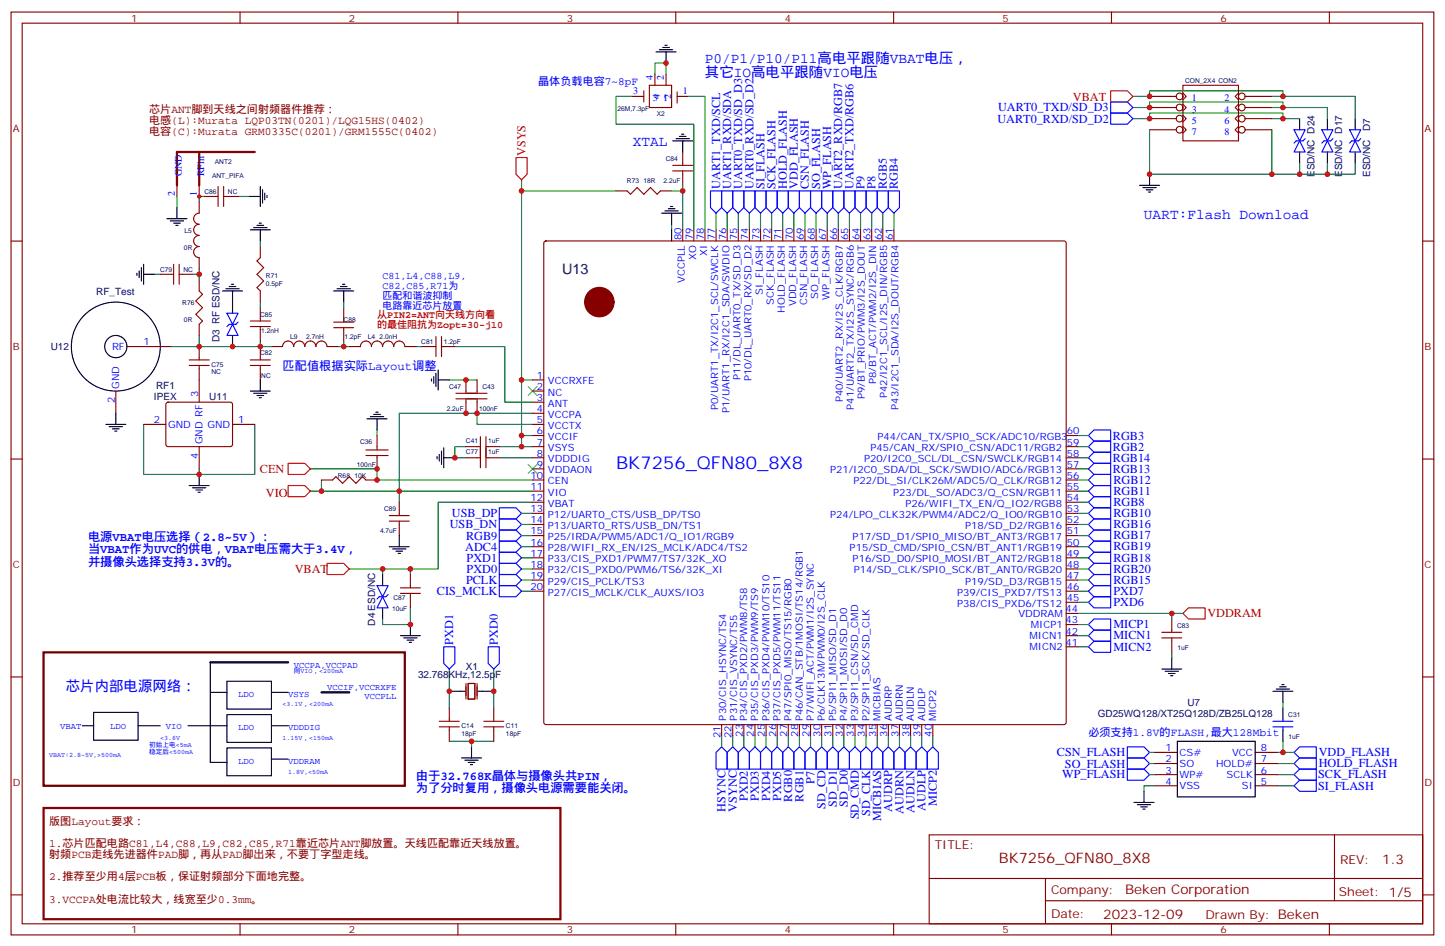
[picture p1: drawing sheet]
<svg xmlns="http://www.w3.org/2000/svg" width="459mm" height="300mm" viewBox="0 0 459 300" stroke-linecap="round" stroke-linejoin="round" font-family="sans-serif">
<g fill="none" stroke="#870000" stroke-width=".35">
<path d="M3.5 3.8h451.6v292.8h-451.6zM7 7.4h444.5v285.7h-444.5zM76.2 3.8v3.6M145.3 3.8v3.6M214.5 3.8v3.6M283.6 3.8v3.6M352.8 3.8v3.6M421.9 3.8v3.6M200.8 30.6h3.5M204.3 28.8v3.5M206.1 27.1h7v7h-7zM207.9 23.5v3.6"/>
<path d="M211.4 23.5v3.6M214.9 30.6h3.5M214.9 29.2v3.5M364.8 30.6h8.5M364.8 34.1h8.5M364.8 37.6h8.5M375.4 27.1h17.7v17.6h-17.7zM375.4 29.5l1.1 1.1-1.1 1M375.4 33.1l1.1 1-1.1 1.1M375.4 36.6l1.1 1-1.1 1.1M393.1 29.5l-1.1 1.1 1.1 1M393.1 33.1l-1.1 1 1.1 1.1"/>
<path d="M393.1 36.6l-1.1 1 1.1 1.1M395.2 30.6h8.4M395.2 34.1h8.4M395.2 37.6h8.4M56.2 58.8v3.5M63.2 58.8v3.5M69.2 59.2v6.3M71 59.2v6.3M213.5 54.2h6.4M213.5 52.5h6.4M216.7 48.2v4.3M216.7 54.2v4.6"/>
<path d="M364.8 41.2h8.5M375.4 40.1l1.1 1.1-1.1 1M393.1 40.1l-1.1 1.1 1.1 1M395.2 41.2h8.4M3.5 76.5h3.5M63.2 64.1v3.5a1.76 1.76 0 0 0-1.7 1.8 1.76 1.76 0 0 0 1.7 1.8 1.76 1.76 0 0 0-1.7 1.7 1.76 1.76 0 0 0 1.7 1.8 1.76 1.76 0 0 0-1.7 1.7 1.76 1.76 0 0 0 1.7 1.8 1.76 1.76 0 0 0-1.7 1.8 1.76 1.76 0 0 0 1.7 1.7v3.6M65 62.3h4.2M71 62.3h4.6M82.6 78.2v3.5l-1 1.1 2.1 2.1-2.1 2.1 2.1 2.1-2.1 2.2 1 1v3.5M172.8 76.7l.5-.3h164.4l.5 .3 .2 .5v152l-.2 .5-.5 .2h-164.4l-.5-.2-.2-.5v-152zM195.5 60.6h3.5l1.1 1 2.1-2.1 2.1 2.1 2.1-2.1 2.2 2.1 1-1h3.5M216.7 72.9v3.5"/>
<path d="M220.2 72.9v3.5M223.7 72.9v3.5M227.3 72.9v3.5M230.8 72.9v3.5M234.3 72.9v3.5M237.8 72.9v3.5M241.4 72.9v3.5M244.9 72.9v3.5M248.4 72.9v3.5M252 72.9v3.5M255.5 72.9v3.5M259 72.9v3.5"/>
<path d="M262.5 72.9v3.5M266.1 72.9v3.5M269.6 72.9v3.5M273.1 72.9v3.5M276.6 72.9v3.5M280.2 72.9v3.5M283.7 72.9v3.5M451.5 76.5h3.6M50.9 87h4.2M55.1 83.9v6.3M56.9 87h4.6M56.9 83.9v6.3"/>
<path d="M63.2 88.8v3.5l1.1 1.1-2.1 2.1 2.1 2.1-2.1 2.1 2.1 2.1-1.1 1.1v3.5M82.6 97.6v4.2M109.1 97.6v4.6M40.3 110h14.1M60 116h6.4M60 114.2h6.4M63.2 110v4.2M63.2 116v11.6M79.4 116h6.4M79.4 114.2h6.4M79.4 103.6h6.4M79.4 101.8h6.4"/>
<path d="M82.6 103.6v4.6M82.6 110v4.2M82.6 116v4.5M86.1 110h3.6a1.76 1.76 0 0 1 1.7-1.8 1.76 1.76 0 0 1 1.8 1.8 1.76 1.76 0 0 1 1.8-1.8 1.76 1.76 0 0 1 1.7 1.8 1.76 1.76 0 0 1 1.8-1.8 1.76 1.76 0 0 1 1.8 1.8 1.76 1.76 0 0 1 1.7-1.8 1.76 1.76 0 0 1 1.8 1.8h3.5M105.9 102.2h6.4M105.9 104h6.4M109.1 104v4.2M110.8 110h3.6a1.76 1.76 0 0 1 1.7-1.8 1.76 1.76 0 0 1 1.8 1.8 1.76 1.76 0 0 1 1.8-1.8 1.76 1.76 0 0 1 1.7 1.8 1.76 1.76 0 0 1 1.8-1.8 1.76 1.76 0 0 1 1.8 1.8 1.76 1.76 0 0 1 1.7-1.8 1.76 1.76 0 0 1 1.8 1.8h3.5M133.8 110h4.6M138.4 106.8v6.3M140.1 110h4.3M140.1 106.8v6.3"/>
<path d="M36.8 124.1v7M45.6 134.7h7M52.9 127.8l.4-.2 20.1 .1 .4 .6-.1 13-.6 .4-20-.1-.5-.6v-12.7zM73.8 134.7h7.1M119.7 138.2v4.6M144.7 126.5h9.9M144.7 124.8h9.9M147.9 120.5v4.3M147.9 126.5v4.6M151.4 120.5v4.3M151.4 126.5v4.6M152.5 138.5v9.9"/>
<path d="M154.2 138.5v9.9M169.1 134.7h3.5M169.1 120.5h3.5M169.1 124.1h3.5M169.1 127.6h3.5M169.1 131.1h3.5M169.1 138.2h3.5M338.4 138.2h3.5M3.5 145.6h3.5M63.2 141.7v7.1M102 152.3h3.6l1-1.1 2.1 2.2 2.1-2.2 2.2 2.2 2.1-2.2 1 1.1h3.6M116.1 142.8h7.1"/>
<path d="M116.1 144.5h7.1M119.7 144.5v4.3M126.7 159.3v4.3M147.9 141.7h4.6M147.9 145.2h4.6M154.2 141.7h4.3M154.2 145.2h4.3M169.1 152.3h3.5M169.1 141.7h3.5M169.1 145.2h3.5M169.1 148.8h3.5M169.1 155.8h3.5"/>
<path d="M169.1 159.3h3.5M338.4 152.3h3.5M338.4 141.7h3.5M338.4 145.2h3.5M338.4 148.8h3.5M338.4 155.8h3.5M338.4 159.3h3.5M451.5 145.6h3.6M123.5 165.3h6.4M123.5 163.6h6.4M126.7 165.3v4.6M169.1 162.9h3.5"/>
<path d="M169.1 166.4h3.5M169.1 169.9h3.5M169.1 173.5h3.5M169.1 177h3.5M338.4 162.9h3.5M338.4 166.4h3.5M338.4 169.9h3.5M338.4 173.5h3.5M338.4 177h3.5M127.1 188.3h6.3M127.1 186.5h6.3M130.2 182.3v4.2"/>
<path d="M130.2 188.3v4.6M169.1 180.5h3.5M169.1 184h3.5M169.1 187.6h3.5M338.4 180.5h3.5M338.4 184h3.5M338.4 187.6h3.5M338.4 198.2h3.5M338.4 194.6h3.5M338.4 191.1h3.5M371.9 196.4v4.2M3.5 214.8h3.5"/>
<path d="M147.9 216.9v4.9M148.6 216.9h2.1v4.9h-2.1zM151.4 216.9v4.9M338.4 205.2h3.5M338.4 201.7h3.5M368.7 202.4h6.4M368.7 200.6h6.4M371.9 202.4v4.6M451.5 214.8h3.6M139.4 230.6h6.4M139.4 228.8h6.4M142.6 224.6v4.2"/>
<path d="M142.6 230.6v4.6M153.5 230.6h6.4M153.5 228.8h6.4M156.7 224.6v4.2M156.7 230.6v4.6M229 229.9v3.5M232.6 229.9v3.5M236.1 229.9v3.5M239.6 229.9v3.5M243.1 229.9v3.5M246.7 229.9v3.5M250.2 229.9v3.5"/>
<path d="M253.7 229.9v3.5M257.2 229.9v3.5M260.8 229.9v3.5M264.3 229.9v3.5M267.8 229.9v3.5M271.4 229.9v3.5M274.9 229.9v3.5M278.4 229.9v3.5M281.9 229.9v3.5M285.5 229.9v3.5M289 229.9v3.5M292.5 229.9v3.5"/>
<path d="M296.1 229.9v3.5M366.6 238.7h7.1M398.4 238.7h7M366.6 242.3h7.1M366.6 245.8h7.1M366.6 249.3h7.1M398.4 242.3h7M398.4 245.8h7M398.4 249.3h7M294.9 264.9h156.6v28.2h-156.6zM294.9 278.7h156.5M331.8 278.7v14.1"/>
<path d="M423.5 264.9v20.9M3.5 283.9h3.5M76.2 293.1v3.5M145.3 293.1v3.5M214.5 293.1v3.5M283.6 293.1v3.5M331.8 285.8h119.6M352.8 293.1v3.5M421.9 293.1v3.5M451.5 283.9h3.6"/>
<circle cx="374.4" cy="30.6" r="1.06"/>
<circle cx="374.4" cy="34.1" r="1.06"/>
<circle cx="374.4" cy="37.6" r="1.06"/>
<circle cx="394.1" cy="30.6" r="1.06"/>
<circle cx="394.1" cy="34.1" r="1.06"/>
<circle cx="394.1" cy="37.6" r="1.06"/>
<circle cx="374.4" cy="41.2" r="1.06"/>
<circle cx="394.1" cy="41.2" r="1.06"/>
</g>
<path d="M352.5 28.8h5.3l1.8 1.8-1.8 1.7h-5.3zM163.8 50h3.5v5.3l-1.8 1.7-1.7-1.7zM91.4 147h5.3l1.8 1.8-1.8 1.7h-5.3zM91.4 154.1h5.3l1.8 1.7-1.8 1.8h-5.3zM103.8 178.8h5.3l1.7 1.7-1.7 1.8h-5.3zM375.4 194.6l1.8-1.7h5.3v3.5h-5.3z" fill="none" stroke="#f00" stroke-width=".35"/>
<g fill="none" stroke="#008700" stroke-width=".35">
<path d="M200.8 30.6h-5.3v8.8h24.7v33.5M207.9 23.5v-3.5h3.5v3.5M218.4 30.6h5.3v42.3M359.6 37.6h5.2v-1.7h42.4v1.7h-3.6M359.6 30.6h5.2v-1.8h42.4v1.8M359.6 34.1h5.2v-1.8h42.4v1.8h-3.6M403.6 30.6h26.5v7M407.2 34.1h14.1v3.5M407.2 37.6h5.3M165.5 57v3.6M216.7 58.8v1.8h-3.6M364.8 41.2v14.1h38.8v-14.1"/>
<path d="M412.5 51.8v3.5h-8.9M421.3 51.8v3.5M430.1 51.8v3.5h-17.6M56.2 62.3v3.6M65 62.3h-1.8v1.8M75.6 62.3h3.5M82.6 76.4v1.8M195.5 60.6h-30v59.9M213.1 71.2v1.7M216.7 60.6v12.3M227.3 67.6v5.3M230.8 67.6v5.3"/>
<path d="M234.3 67.6v5.3M237.8 67.6v5.3M241.4 67.6v5.3M244.9 67.6v5.3M248.4 67.6v5.3M252 67.6v5.3M255.5 67.6v5.3M259 67.6v5.3M262.5 67.6v5.3M266.1 67.6v5.3M269.6 67.6v5.3M273.1 67.6v5.3"/>
<path d="M276.6 67.6v5.3M280.2 67.6v5.3M283.7 67.6v5.3M49.1 87h1.8M61.5 87h1.7M63.2 85.3v3.5M82.6 95.8v1.8M109.1 95.8v1.8M63.2 106.4v3.6h-8.8M63.2 110h19.4M82.6 110h3.5M82.6 108.2v1.8"/>
<path d="M107.3 110h1.8M109.1 108.2v1.8h1.7M132 110h1.8M144.4 110h15.8v17.6h8.9M45.6 134.7v15.8h35.3v-15.8M119.7 136.4v1.8M142.6 120.5h8.8M151.4 131.1v3.6h17.7M169.1 131.1h-42.4v24.7h-28.2M169.1 120.5h-3.6v17.7M169.1 138.2h-3.6v3.5M341.9 138.2h3.5"/>
<path d="M63.2 148.8v1.7M98.5 148.8h21.2v3.5h49.4M102 152.3v3.5M147.9 141.7h-3.5v3.5h3.5M158.5 141.7h10.6M158.5 145.2h10.6M169.1 159.3h-30v21.2h-28.3M169.1 155.8h-42.4v3.5M341.9 155.8h3.5M341.9 141.7h3.5M341.9 145.2h3.5M341.9 152.3h3.5"/>
<path d="M341.9 159.3h3.5M341.9 148.8h3.5M165.5 169.9h3.6M165.5 162.9h3.6M165.5 166.4h3.6M165.5 177h3.6M165.5 173.5h3.6M341.9 169.9h3.5M341.9 162.9h3.5M341.9 166.4h3.5M341.9 177h3.5M341.9 173.5h3.5"/>
<path d="M121.4 180.5v1.8M130.2 192.9v5.3h-8.8v-1.8M130.2 180.5v1.8M165.5 187.6h3.6M165.5 184h3.6M165.5 180.5h3.6M341.9 194.6h30v1.8M341.9 187.6h3.5M341.9 184h3.5M341.9 180.5h3.5M341.9 191.1h3.5M341.9 198.2h3.5"/>
<path d="M371.9 194.6h3.5M142.6 212.3v12.3M156.7 212.3v12.3M341.9 201.7h3.5M341.9 205.2h3.5M371.9 207v1.7M142.6 235.2h14.1M149.6 235.2v1.8M229 233.4v3.6M232.6 233.4v3.6M236.1 233.4v3.6M239.6 233.4v3.6"/>
<path d="M243.1 233.4v3.6M246.7 233.4v3.6M250.2 233.4v3.6M253.7 233.4v3.6M257.2 233.4v3.6M260.8 233.4v3.6M264.3 233.4v3.6M267.8 233.4v3.6M271.4 233.4v3.6M274.9 233.4v3.6M278.4 233.4v3.6M281.9 233.4v3.6"/>
<path d="M285.5 233.4v3.6M289 233.4v3.6M292.5 233.4v3.6M296.1 233.4v3.6M364.8 238.7h1.8M405.4 238.7h5.3M407.2 222.8v1.8M407.2 235.2v3.5M364.8 245.8h1.8M364.8 242.3h1.8M366.6 249.3h-3.5v1.8M405.4 245.8h5.3"/>
<path d="M405.4 242.3h5.3M405.4 249.3h5.3"/>
</g>
<g fill="none" stroke="#000" stroke-width=".35">
<path d="M208.2 16.5h6.4M209.3 15.8h4.2M210.3 15.1h2.1M211 14.4h.7M211.4 16.5v3.5M412.5 37.6v3.6M421.3 37.6v3.6M430.1 37.6v3.6M82.6 59.2v6.3M213.5 44.7h6.4M214.6 44h4.2M215.6 43.3h2.1"/>
<path d="M216.3 42.6h.7M216.7 44.7v3.5M361.7 58.8h6.3M362.7 59.5h4.3M364.8 55.3v3.5M412.5 48.2v3.6M421.3 48.2v3.6M430.1 48.2v3.6M53 69.4h6.3M54 70.1h4.3M55.1 70.8h2.1M55.8 71.5h.7"/>
<path d="M56.2 65.9v3.5M79.1 62.3h3.5M79.4 72.9h6.4M80.5 72.2h4.2M81.6 71.5h2.1M82.3 70.8h.7M82.6 72.9v3.5M83.3 60.2v4.3M84 61.3v2.1M84.7 62v.7M210 67.6h6.3M211 66.9h4.3"/>
<path d="M212.1 66.2h2.1M212.8 65.5h.7M213.1 67.6v3.6M213.1 72.9v3.5M363.8 60.2h2.1M364.5 60.9h.7M43.5 86.7v.7M44.2 86v2.1M44.9 84.9v4.2M45.6 87h3.5M45.6 83.9v6.3M70.6 92.3h6.4"/>
<path d="M71.7 91.6h4.2M72.7 90.9h2.2M73.4 90.2h.8M73.8 92.3v7.1M105.9 92.3h6.4M107 91.6h4.2M108 90.9h2.1M108.7 90.2h.7M109.1 92.3v3.5M73.8 106.4v3.6M137.7 119.5v2.1M138.4 118.4v4.3"/>
<path d="M139.1 117.4v6.3M33.6 134.7h6.3M34.6 135.4h4.3M35.7 136.1h2.1M36.4 136.8h.7M36.8 131.1v3.6M79.4 124.1h6.4M80.5 124.8h4.2M81.6 125.5h2.1M82.3 126.2h.7M82.6 120.5v3.6M116.5 132.9h6.3"/>
<path d="M117.5 132.2h4.3M118.6 131.5h2.1M119.3 130.8h.7M119.7 132.9v3.5M136.9 120.2v.7M139.1 120.5h3.5M60 154.1h6.4M61.1 154.8h4.2M62.2 155.5h2.1M62.9 156.2h.7M63.2 150.5v3.6M138.7 144.9v.7"/>
<path d="M139.4 144.2v2.1M140.1 143.1v4.3M140.8 145.2h3.6M140.8 142.1v6.3M123.5 173.5h6.4M124.6 174.2h4.2M125.7 174.9h2.1M126.4 175.6h.7M126.7 169.9v3.6M121.4 182.3v3.5M121.4 192.9v3.5M130.2 198.2v3.5"/>
<path d="M66.7 210.1v31.8h5.3M66.7 219.7h5.3M72 216.1h14.1v8.9h-14.1zM86.1 219.7h5.3M127.1 201.7h6.3M128.1 202.4h4.3M129.2 203.1h2.1M129.9 203.8h.7M142.6 219.3h4.9M151.8 219.3h4.9M368.7 212.3h6.4M369.8 213h4.2"/>
<path d="M370.8 213.7h2.2M371.5 214.4h.8M371.9 208.7v3.6M404 219.3h6.4M405.1 218.6h4.2M406.1 217.9h2.1M406.8 217.2h.7M407.2 219.3v3.5M26.2 230.3h3.5M29.7 226h14.1v8.8h-14.1zM43.8 230.3h7.1M59.7 230.3h12.3"/>
<path d="M72 237.3h14.1v8.8h-14.1zM72 226.7h14.1v8.8h-14.1zM86.1 230.3h5.3M149.6 237v3.5M373.7 235.2h24.7v17.6h-24.7zM407.2 224.6v3.5M407.2 231.7v3.5M86.1 240.8h5.3M146.5 240.5h6.3M147.5 241.2h4.3M148.6 241.9h2.1M149.3 242.6h.7"/>
<path d="M359.9 254.6h6.4M361 255.3h4.2M362 256h2.1M362.7 256.7h.7M363.1 251.1v3.5"/>
<circle cx="36.8" cy="110" r="14.1"/>
<circle cx="36.8" cy="110" r="3.5"/>
</g>
<g fill="none" stroke="#00f" stroke-width=".35">
<path d="M352.5 35.9h5.3l1.8 1.7-1.8 1.8h-5.3zM352.5 32.3h5.3l1.8 1.8-1.8 1.8h-5.3zM410.7 41.2h3.5l-3.5 7h3.5zM414.2 44l-.7 .7h-2.1l-.7 .7M419.5 41.2h3.6l-3.6 7h3.6zM423.1 44l-.8 .7h-2.1l-.7 .7M428.3 41.2h3.6l-3.6 7h3.6zM431.9 44l-.7 .7h-2.2l-.7 .7M225.5 60.6h3.5v5.3l-1.7 1.7-1.8-1.7zM229 60.6h3.6v5.3l-1.8 1.7-1.8-1.7zM232.6 60.6h3.5v5.3l-1.8 1.7-1.7-1.7zM236.1 60.6h3.5v5.3l-1.8 1.7-1.7-1.7z"/>
<path d="M239.6 60.6h3.5v5.3l-1.7 1.7-1.8-1.7zM243.1 60.6h3.6v5.3l-1.8 1.7-1.8-1.7zM246.7 60.6h3.5v5.3l-1.8 1.7-1.7-1.7zM250.2 60.6h3.5v5.3l-1.7 1.7-1.8-1.7zM253.7 60.6h3.5v5.3l-1.7 1.7-1.8-1.7zM257.2 60.6h3.6v5.3l-1.8 1.7-1.8-1.7zM260.8 60.6h3.5v5.3l-1.8 1.7-1.7-1.7zM264.3 60.6h3.5v5.3l-1.7 1.7-1.8-1.7zM267.8 60.6h3.6v5.3l-1.8 1.7-1.8-1.7zM271.4 60.6h3.5v5.3l-1.8 1.7-1.7-1.7zM274.9 60.6h3.5v5.3l-1.8 1.7-1.7-1.7zM278.4 60.6h3.5v5.3l-1.7 1.7-1.8-1.7z"/>
<path d="M281.9 60.6h3.6v5.3l-1.8 1.7-1.8-1.7zM72 99.4h3.6l-3.6 7h3.6zM75.6 102.2l-.7 .7h-2.2l-.7 .7M345.4 138.2l1.8-1.8h5.3v3.5h-5.3zM345.4 148.8l1.8-1.8h5.3v3.5h-5.3zM345.4 145.2l1.8-1.7h5.3v3.5h-5.3zM345.4 141.7l1.8-1.8h5.3v3.6h-5.3zM345.4 159.3l1.8-1.7h5.3v3.5h-5.3zM345.4 155.8l1.8-1.7h5.3v3.5h-5.3zM345.4 152.3l1.8-1.8h5.3v3.6h-5.3zM158.5 178.8h5.3l1.7 1.7-1.7 1.8h-5.3zM158.5 175.2h5.3l1.7 1.8-1.7 1.8h-5.3z"/>
<path d="M158.5 171.7h5.3l1.7 1.8-1.7 1.7h-5.3zM158.5 168.2h5.3l1.7 1.7-1.7 1.8h-5.3zM158.5 164.6h5.3l1.7 1.8-1.7 1.8h-5.3zM158.5 161.1h5.3l1.7 1.8-1.7 1.7h-5.3zM345.4 177l1.8-1.8h5.3v3.6h-5.3zM345.4 173.5l1.8-1.8h5.3v3.5h-5.3zM345.4 169.9l1.8-1.7h5.3v3.5h-5.3zM345.4 166.4l1.8-1.8h5.3v3.6h-5.3zM345.4 162.9l1.8-1.8h5.3v3.5h-5.3zM119.7 185.8h3.5l-3.5 7.1h3.5zM123.2 188.6l-.7 .7h-2.1l-.7 .7M158.5 185.8h5.3l1.7 1.8-1.7 1.7h-5.3z"/>
<path d="M158.5 182.3h5.3l1.7 1.7-1.7 1.8h-5.3zM345.4 198.2l1.8-1.8h5.3v3.5h-5.3zM345.4 191.1l1.8-1.8h5.3v3.6h-5.3zM345.4 187.6l1.8-1.8h5.3v3.5h-5.3zM345.4 184l1.8-1.7h5.3v3.5h-5.3zM345.4 180.5l1.8-1.7h5.3v3.5h-5.3zM140.8 205.2h3.6v5.3l-1.8 1.8-1.8-1.8zM154.9 205.2h3.6v5.3l-1.8 1.8-1.8-1.8zM345.4 205.2l1.8-1.8h5.3v3.6h-5.3zM345.4 201.7l1.8-1.8h5.3v3.5h-5.3zM227.3 238.7l1.7-1.7 1.8 1.7v5.3h-3.5zM232.6 237l1.7 1.7v5.3h-3.5v-5.3z"/>
<path d="M234.3 238.7l1.8-1.7 1.7 1.7v5.3h-3.5zM239.6 237l1.8 1.7v5.3h-3.6v-5.3zM241.4 238.7l1.7-1.7 1.8 1.7v5.3h-3.5zM246.7 237l1.7 1.7v5.3h-3.5v-5.3zM248.4 238.7l1.8-1.7 1.8 1.7v5.3h-3.6zM253.7 237l1.8 1.7v5.3h-3.5v-5.3zM255.5 238.7l1.7-1.7 1.8 1.7v5.3h-3.5zM259 238.7l1.8-1.7 1.7 1.7v5.3h-3.5zM262.5 238.7l1.8-1.7 1.8 1.7v5.3h-3.6zM267.8 237l1.8 1.7v5.3h-3.5v-5.3zM271.4 237l1.7 1.7v5.3h-3.5v-5.3zM274.9 237l1.7 1.7v5.3h-3.5v-5.3z"/>
<path d="M278.4 237l1.8 1.7v5.3h-3.6v-5.3zM280.2 238.7l1.7-1.7 1.8 1.7v5.3h-3.5zM285.5 237l1.7 1.7v5.3h-3.5v-5.3zM289 237l1.8 1.7v5.3h-3.6v-5.3zM290.8 238.7l1.7-1.7 1.8 1.7v5.3h-3.5zM294.3 238.7l1.8-1.7 1.7 1.7v5.3h-3.5zM357.8 237h5.3l1.7 1.7-1.7 1.8h-5.3zM404 230.6h6.4M404 228.8h6.4M407.2 228.1v.7M407.2 230.6v1.1M410.7 238.7l1.8-1.7h5.3v3.5h-5.3z"/>
<path d="M357.8 244h5.3l1.7 1.8-1.7 1.7h-5.3zM357.8 240.5h5.3l1.7 1.8-1.7 1.7h-5.3zM410.7 249.3l1.8-1.8h5.3v3.6h-5.3zM410.7 245.8l1.8-1.8h5.3v3.5h-5.3zM410.7 242.3l1.8-1.8h5.3v3.5h-5.3z"/>
</g>
<path d="M167.6 122.7l2.9 2.8M170.5 122.7l-2.9 2.8M167.6 147.4l2.9 2.8M170.5 147.4l-2.9 2.8" fill="none" stroke="#3c3" stroke-width=".35"/>
<path d="M63.2 48.2v10.6M80.9 48.2h-24.7v10.6" fill="none" stroke="#870000" stroke-width=".71"/>
<path d="M13.8 256.4h164.1v35.2h-164.1z" fill="none" stroke="#850000" stroke-width=".71"/>
<path d="M13.8 207h114.7v42.3h-114.7z" fill="none" stroke="#600" stroke-width=".71"/>
<path d="M66.7 210.1h24.7M102 219.7h8.8" fill="none" stroke="#000" stroke-width=".71"/>
<circle cx="190.2" cy="95.8" r="4.7" fill="#870000" stroke="#870000" stroke-width=".35"/>
<g fill="#c00">
<circle cx="407.2" cy="37.6" r=".88"/>
<circle cx="407.2" cy="34.1" r=".88"/>
<circle cx="412.5" cy="55.3" r=".88"/>
<circle cx="421.3" cy="55.3" r=".88"/>
<circle cx="403.6" cy="55.3" r=".88"/>
<circle cx="407.2" cy="30.6" r=".88"/>
<circle cx="364.8" cy="30.6" r=".88"/>
<circle cx="364.8" cy="55.3" r=".88"/>
<circle cx="364.8" cy="34.1" r=".88"/>
<circle cx="364.8" cy="37.6" r=".88"/>
<circle cx="407.2" cy="238.7" r=".88"/>
<circle cx="126.7" cy="155.8" r=".88"/>
<circle cx="102" cy="155.8" r=".88"/>
<circle cx="119.7" cy="152.3" r=".88"/>
<circle cx="119.7" cy="148.8" r=".88"/>
<circle cx="73.8" cy="110" r=".88"/>
<circle cx="63.2" cy="150.5" r=".88"/>
<circle cx="63.2" cy="110" r=".88"/>
<circle cx="165.5" cy="60.6" r=".88"/>
<circle cx="151.4" cy="131.1" r=".88"/>
<circle cx="147.9" cy="131.1" r=".88"/>
<circle cx="147.9" cy="120.5" r=".88"/>
<circle cx="165.5" cy="120.5" r=".88"/>
<circle cx="165.5" cy="138.2" r=".88"/>
<circle cx="165.5" cy="141.7" r=".88"/>
<circle cx="130.2" cy="180.5" r=".88"/>
<circle cx="121.4" cy="180.5" r=".88"/>
<circle cx="130.2" cy="198.2" r=".88"/>
<circle cx="63.2" cy="62.3" r=".71"/>
<circle cx="82.6" cy="110" r=".88"/>
<circle cx="109.1" cy="110" r=".88"/>
<circle cx="63.2" cy="87" r=".88"/>
<circle cx="216.7" cy="60.6" r=".88"/>
<circle cx="211.4" cy="20" r=".88"/>
<circle cx="371.9" cy="194.6" r=".88"/>
<circle cx="144.4" cy="145.2" r=".88"/>
<circle cx="156.7" cy="219.3" r=".88"/>
<circle cx="142.6" cy="219.3" r=".88"/>
<circle cx="149.6" cy="235.2" r=".88"/>
</g>
<text font-size="5.6" fill="#00f" x="195.5" y="148.8">BK7256_QFN80_8X8</text>
<g font-size="4.6" fill="#00f">
<text x="223.7" y="20">P0/P1/P10/P11高电平跟随VBAT电压，</text>
<text x="223.7" y="24.6">其它IO高电平跟随VIO电压</text>
<text x="200.8" y="46.5">XTAL</text>
<text x="363.1" y="69.4">UART:Flash Download</text>
<text x="20.9" y="219.3">芯片内部电源网络：</text>
</g>
<text font-size="4.6" fill="#000080" x="178.4" y="86.9">U13</text>
<text font-size="4.6" fill="#800" x="317" y="273.9">BK7256_QFN80_8X8</text>
<g font-size="4.2" fill="#800">
<text x="438.7" y="274.1">1.3</text>
<text x="357.1" y="283.7">Beken Corporation</text>
<text x="350.2" y="291.5">2023-12-09</text>
</g>
<g font-size="3.9" fill="#00f">
<text x="316.7" y="35.4">UART0_TXD/SD_D3</text>
<text x="316.6" y="38.9">UART0_RXD/SD_D2</text>
<text x="228.5" y="60" transform="rotate(-90 228.5 60)">UART1_TXD/SCL</text>
<text x="232.1" y="60" transform="rotate(-90 232.1 60)">UART1_RXD/SDA</text>
<text x="235.6" y="60" transform="rotate(-90 235.6 60)">UART0_TXD/SD_D3</text>
<text x="239.1" y="60" transform="rotate(-90 239.1 60)">UART0_RXD/SD_D2</text>
<text x="242.6" y="60" transform="rotate(-90 242.6 60)">SI_FLASH</text>
<text x="246.2" y="60" transform="rotate(-90 246.2 60)">SCK_FLASH</text>
<text x="249.7" y="60" transform="rotate(-90 249.7 60)">HOLD_FLASH</text>
<text x="253.2" y="60" transform="rotate(-90 253.2 60)">VDD_FLASH</text>
<text x="256.7" y="60" transform="rotate(-90 256.7 60)">CSN_FLASH</text>
<text x="260.3" y="60" transform="rotate(-90 260.3 60)">SO_FLASH</text>
<text x="263.8" y="60" transform="rotate(-90 263.8 60)">WP_FLASH</text>
<text x="267.3" y="60" transform="rotate(-90 267.3 60)">UART2_RXD/RGB7</text>
<text x="270.9" y="60" transform="rotate(-90 270.9 60)">UART2_TXD/RGB6</text>
<text x="274.4" y="60" transform="rotate(-90 274.4 60)">P9</text>
<text x="277.9" y="60" transform="rotate(-90 277.9 60)">P8</text>
<text x="281.4" y="60" transform="rotate(-90 281.4 60)">RGB5</text>
<text x="285" y="60" transform="rotate(-90 285 60)">RGB4</text>
<text x="89.7" y="117.4">匹配值根据实际Layout调整</text>
<text x="353.2" y="143.1">RGB2</text>
<text x="353.2" y="139.5">RGB3</text>
<text x="353.2" y="146.6">RGB14</text>
<text x="353.2" y="150.1">RGB13</text>
<text x="353.4" y="153.5">RGB12</text>
<text x="353.4" y="157">RGB11</text>
<text x="353.4" y="160.5">RGB8</text>
<text x="142.7" y="167.7">USB_DN</text>
<text x="143.4" y="164.1">USB_DP</text>
<text x="353.4" y="167.6">RGB16</text>
<text x="353.4" y="164.1">RGB10</text>
<text x="27.9" y="171.7">电源VBAT电压选择（2.8~5V）：</text>
<text x="147.9" y="171.2">RGB9</text>
<text x="353.4" y="171.1">RGB17</text>
<text x="27.9" y="175.6">当VBAT作为UVC的供电，VBAT电压需大于3.4V，</text>
<text x="27.9" y="179.5">并摄像头选择支持3.3V的。</text>
<text x="147.7" y="174.7">ADC4</text>
<text x="148.1" y="178.2">PXD1</text>
<text x="353.4" y="178.2">RGB18</text>
<text x="353.4" y="174.7">RGB19</text>
<text x="147.9" y="185.3">PCLK</text>
<text x="148.1" y="181.8">PXD0</text>
<text x="353.4" y="185.2">RGB15</text>
<text x="353.4" y="181.7">RGB20</text>
<text x="138.7" y="188.8">CIS_MCLK</text>
<text x="353.4" y="188.8">PXD7</text>
<text x="353.4" y="192.3">PXD6</text>
<text x="353.4" y="199.3">MICP1</text>
<text x="353.4" y="202.9">MICN1</text>
<text x="143.8" y="204.5" transform="rotate(-90 143.8 204.5)">PXD1</text>
<text x="158" y="204.5" transform="rotate(-90 158 204.5)">PXD0</text>
<text x="353.4" y="206.4">MICN2</text>
<text x="335.4" y="240">CSN_FLASH</text>
<text x="418.5" y="239.9">VDD_FLASH</text>
<text x="338" y="243.5">SO_FLASH</text>
<text x="418.5" y="243.4">HOLD_FLASH</text>
<text x="132" y="247.5">由于32.768K晶体与摄像头共PIN，</text>
<text x="132" y="251.4">为了分时复用，摄像头电源需要能关闭。</text>
<text x="258.5" y="248.7" transform="rotate(-90 258.5 248.7)">P7</text>
<text x="337.1" y="246.9">WP_FLASH</text>
<text x="418.4" y="247">SCK_FLASH</text>
<text x="418.4" y="250.5">SI_FLASH</text>
<text x="230.3" y="257.5" transform="rotate(-90 230.3 257.5)">HSYNC</text>
<text x="233.8" y="257.5" transform="rotate(-90 233.8 257.5)">VSYNC</text>
<text x="237.3" y="254.1" transform="rotate(-90 237.3 254.1)">PXD2</text>
<text x="240.9" y="254.1" transform="rotate(-90 240.9 254.1)">PXD3</text>
<text x="244.4" y="254.1" transform="rotate(-90 244.4 254.1)">PXD4</text>
<text x="247.9" y="254.1" transform="rotate(-90 247.9 254.1)">PXD5</text>
<text x="251.4" y="254.3" transform="rotate(-90 251.4 254.3)">RGB0</text>
<text x="255" y="254.3" transform="rotate(-90 255 254.3)">RGB1</text>
<text x="262" y="256.6" transform="rotate(-90 262 256.6)">SD_CD</text>
<text x="265.6" y="256" transform="rotate(-90 265.6 256)">SD_D1</text>
<text x="269.1" y="256" transform="rotate(-90 269.1 256)">SD_D0</text>
<text x="283.2" y="257.5" transform="rotate(-90 283.2 257.5)">AUDRP</text>
<text x="290.2" y="257.9" transform="rotate(-90 290.2 257.9)">AUDLN</text>
<text x="293.8" y="257.3" transform="rotate(-90 293.8 257.3)">AUDLP</text>
<text x="297.3" y="255.8" transform="rotate(-90 297.3 255.8)">MICP2</text>
<text x="272.6" y="260" transform="rotate(-90 272.6 260)">SD_CMD</text>
<text x="276.1" y="258.9" transform="rotate(-90 276.1 258.9)">SD_CLK</text>
<text x="279.7" y="260.4" transform="rotate(-90 279.7 260.4)">MICBIAS</text>
<text x="286.7" y="258.1" transform="rotate(-90 286.7 258.1)">AUDRN</text>
</g>
<g font-size="3.9" fill="#f00">
<text x="340.5" y="31.9">VBAT</text>
<text x="166.8" y="49.5" transform="rotate(-90 166.8 49.5)">VSYS</text>
<text x="82.5" y="150">CEN</text>
<text x="84.4" y="157.6">VIO</text>
<text x="93.6" y="181.8">VBAT</text>
<text x="383.2" y="195.9">VDDRAM</text>
</g>
<g font-size="3.9" fill="#800">
<text x="296.7" y="269.5">TITLE:</text>
<text x="425.3" y="274.1">REV:</text>
<text x="333.6" y="283.7">Company:</text>
<text x="424.9" y="284.3">Sheet: 1/5</text>
<text x="333.6" y="291.3">Date:</text>
<text x="382.6" y="291.4">Drawn By: Beken</text>
</g>
<g font-size="3.5" fill="#00f">
<text x="170.8" y="27.1">晶体负载电容7~8pF</text>
<text x="345.4" y="233.4">必须支持1.8V的FLASH,最大128Mbit</text>
</g>
<g font-size="3.5" fill="#840000">
<text x="47.3" y="35.9">芯片ANT脚到天线之间射频器件推荐：</text>
<text x="47.3" y="39.4">电感(L):Murata LQP03TN(0201)/LQG15HS(0402)</text>
<text x="47.3" y="42.9">电容(C):Murata GRM0335C(0201)/GRM1555C(0402)</text>
<text x="15.6" y="261.7">版图Layout要求：</text>
<text x="15.6" y="268.7">1.芯片匹配电路C81,L4,C88,L9,C82,C85,R71靠近芯片ANT脚放置。天线匹配靠近天线放置。</text>
<text x="15.6" y="272.2">射频PCB走线先进器件PAD脚，再从PAD脚出来，不要丁字型走线。</text>
<text x="15.6" y="279.3">2.推荐至少用4层PCB板，保证射频部分下面地完整。</text>
<text x="15.6" y="286.3">3.VCCPA处电流比较大，线宽至少0.3mm。</text>
</g>
<g font-size="3.2" fill="#800">
<text x="41.6" y="6.8">1</text>
<text x="110.8" y="6.8">2</text>
<text x="179.9" y="6.8">3</text>
<text x="249" y="6.8">4</text>
<text x="318.2" y="6.8">5</text>
<text x="387.3" y="6.8">6</text>
<text x="4" y="41.9">A</text>
<text x="452.1" y="41.9">A</text>
<text x="4" y="111.1">B</text>
<text x="452.1" y="111.1">B</text>
<text x="4" y="180.2">C</text>
<text x="452.1" y="180.2">C</text>
<text x="4" y="249.4">D</text>
<text x="452.1" y="249.4">D</text>
<text x="41.6" y="296.1">1</text>
<text x="110.8" y="296.1">2</text>
<text x="179.9" y="296.1">3</text>
<text x="249" y="296.1">4</text>
<text x="318.2" y="296.1">5</text>
<text x="387.3" y="296.1">6</text>
</g>
<g font-size="3.2" fill="#00f">
<text x="201" y="29.9">3</text>
<text x="207.2" y="25.3" transform="rotate(-90 207.2 25.3)">4</text>
<text x="210.7" y="25.3" transform="rotate(-90 210.7 25.3)">2</text>
<text x="216.7" y="29.9">1</text>
<text x="207.2" y="32.2">3</text>
<text x="209.4" y="31.5" transform="rotate(-90 209.4 31.5)">4</text>
<text x="210.5" y="32.2">1</text>
<text x="213" y="31.5" transform="rotate(-90 213 31.5)">2</text>
<text x="378.2" y="32.2">1</text>
<text x="378.2" y="35.7">3</text>
<text x="388.7" y="32.2">2</text>
<text x="388.7" y="35.7">4</text>
<text x="378.2" y="39.2">5</text>
<text x="388.7" y="39.2">6</text>
<text x="378.2" y="42.8">7</text>
<text x="388.7" y="42.8">8</text>
<text x="57.7" y="56" transform="rotate(-90 57.7 56)">GND</text>
<text x="64.8" y="56" transform="rotate(-90 64.8 56)">RFin</text>
<text x="55.5" y="62.2" transform="rotate(-90 55.5 62.2)">2</text>
<text x="62.5" y="62.2" transform="rotate(-90 62.5 62.2)">1</text>
<text x="216.3" y="76.3" transform="rotate(-90 216.3 76.3)">80</text>
<text x="219.9" y="76.3" transform="rotate(-90 219.9 76.3)">79</text>
<text x="223.4" y="76.3" transform="rotate(-90 223.4 76.3)">78</text>
<text x="226.9" y="76.3" transform="rotate(-90 226.9 76.3)">77</text>
<text x="230.4" y="76.3" transform="rotate(-90 230.4 76.3)">76</text>
<text x="234" y="76.3" transform="rotate(-90 234 76.3)">75</text>
<text x="237.5" y="76.3" transform="rotate(-90 237.5 76.3)">74</text>
<text x="241" y="76.3" transform="rotate(-90 241 76.3)">73</text>
<text x="244.5" y="76.3" transform="rotate(-90 244.5 76.3)">72</text>
<text x="248.1" y="76.3" transform="rotate(-90 248.1 76.3)">71</text>
<text x="251.6" y="76.3" transform="rotate(-90 251.6 76.3)">70</text>
<text x="255.1" y="76.3" transform="rotate(-90 255.1 76.3)">69</text>
<text x="258.7" y="76.3" transform="rotate(-90 258.7 76.3)">68</text>
<text x="262.2" y="76.3" transform="rotate(-90 262.2 76.3)">67</text>
<text x="265.7" y="76.3" transform="rotate(-90 265.7 76.3)">66</text>
<text x="269.2" y="76.3" transform="rotate(-90 269.2 76.3)">65</text>
<text x="272.8" y="76.3" transform="rotate(-90 272.8 76.3)">64</text>
<text x="276.3" y="76.3" transform="rotate(-90 276.3 76.3)">63</text>
<text x="279.8" y="76.3" transform="rotate(-90 279.8 76.3)">62</text>
<text x="283.4" y="76.3" transform="rotate(-90 283.4 76.3)">61</text>
<text x="220.9" y="82.4" transform="rotate(-90 220.9 82.4)">XO</text>
<text x="224.4" y="81.3" transform="rotate(-90 224.4 81.3)">XI</text>
<text x="121.4" y="88.4">C81,L4,C88,L9,</text>
<text x="217.4" y="89.8" transform="rotate(-90 217.4 89.8)">VCCPLL</text>
<text x="121.4" y="91.6">C82,C85,R71为</text>
<text x="121.4" y="94.8">匹配和谐波抑制</text>
<text x="242.1" y="93.6" transform="rotate(-90 242.1 93.6)">SI_FLASH</text>
<text x="259.7" y="94.7" transform="rotate(-90 259.7 94.7)">SO_FLASH</text>
<text x="263.2" y="95.1" transform="rotate(-90 263.2 95.1)">WP_FLASH</text>
<text x="121.4" y="98">电路靠近芯片放置</text>
<text x="245.6" y="96.7" transform="rotate(-90 245.6 96.7)">SCK_FLASH</text>
<text x="249.1" y="99.2" transform="rotate(-90 249.1 99.2)">HOLD_FLASH</text>
<text x="252.7" y="97.1" transform="rotate(-90 252.7 97.1)">VDD_FLASH</text>
<text x="256.2" y="96.8" transform="rotate(-90 256.2 96.8)">CSN_FLASH</text>
<text x="35.6" y="111">RF</text>
<text x="45.6" y="109.6">1</text>
<text x="37.8" y="123.4" transform="rotate(-90 37.8 123.4)">GND</text>
<text x="62.9" y="125.8" transform="rotate(-90 62.9 125.8)">3</text>
<text x="170.4" y="120.2">1</text>
<text x="170.4" y="123.7">2</text>
<text x="173.9" y="122">VCCRXFE</text>
<text x="173.9" y="125.5">NC</text>
<text x="235" y="120.7" transform="rotate(-90 235 120.7)">P11/DL_UART0_TX/SD_D3</text>
<text x="238.5" y="121" transform="rotate(-90 238.5 121)">P10/DL_UART0_RX/SD_D2</text>
<text x="278.1" y="121.9" transform="rotate(-90 278.1 121.9)">P8/BT_ACT/PWM2/I2S_DIN</text>
<text x="36.4" y="127.9" transform="rotate(-90 36.4 127.9)">2</text>
<text x="170.4" y="127.2">3</text>
<text x="170.4" y="130.8">4</text>
<text x="173.9" y="129">ANT</text>
<text x="228" y="130.1" transform="rotate(-90 228 130.1)">P0/UART1_TX/I2C1_SCL/SWCLK</text>
<text x="231.5" y="131" transform="rotate(-90 231.5 131)">P1/UART1_RX/I2C1_SDA/SWDIO</text>
<text x="267.5" y="127.7" transform="rotate(-90 267.5 127.7)">P40/UART2_RX/I2S_CLK/RGB7</text>
<text x="271" y="129.9" transform="rotate(-90 271 129.9)">P41/UART2_TX/I2S_SYNC/RGB6</text>
<text x="274.5" y="126.6" transform="rotate(-90 274.5 126.6)">P9/BT_PRIO/PWM3/I2S_DOUT</text>
<text x="281.6" y="126.3" transform="rotate(-90 281.6 126.3)">P42/I2C1_SCL/I2S_DIN/RGB5</text>
<text x="285.1" y="130" transform="rotate(-90 285.1 130)">P43/I2C1_SDA/I2S_DOUT/RGB4</text>
<text x="48.9" y="134.3">2</text>
<text x="53.3" y="135.7">GND</text>
<text x="65.8" y="135.7">GND</text>
<text x="75.6" y="134.3">1</text>
<text x="170.4" y="134.3">5</text>
<text x="170.4" y="137.8">6</text>
<text x="173.9" y="132.5">VCCPA</text>
<text x="173.9" y="136.1">VCCTX</text>
<text x="338.6" y="137.8">60</text>
<text x="64.3" y="141" transform="rotate(-90 64.3 141)">GND RF</text>
<text x="170.4" y="141.4">7</text>
<text x="173.9" y="139.6">VCCIF</text>
<text x="173.9" y="143.1">VSYS</text>
<text x="276.3" y="143.1">P45/CAN_RX/SPI0_CSN/ADC11/RGB2</text>
<text x="278.5" y="139.6">P44/CAN_TX/SPI0_SCK/ADC10/RGB3</text>
<text x="338.6" y="141.4">59</text>
<text x="62.9" y="145.5" transform="rotate(-90 62.9 145.5)">4</text>
<text x="170.4" y="144.9">8</text>
<text x="170.4" y="148.4">9</text>
<text x="173.9" y="146.6">VDDDIG</text>
<text x="274.3" y="146.6">P20/I2C0_SCL/DL_CSN/SWCLK/RGB14</text>
<text x="338.6" y="148.4">57</text>
<text x="338.6" y="144.9">58</text>
<text x="168.4" y="151.9">10</text>
<text x="168.4" y="155.5">11</text>
<text x="173.9" y="150.2">VDDAON</text>
<text x="173.9" y="153.7">CEN</text>
<text x="263.4" y="150.2">P21/I2C0_SDA/DL_SCK/SWDIO/ADC6/RGB13</text>
<text x="270.9" y="153.7">P22/DL_SI/CLK26M/ADC5/Q_CLK/RGB12</text>
<text x="338.6" y="155.5">55</text>
<text x="338.6" y="151.9">56</text>
<text x="168.4" y="159">12</text>
<text x="173.9" y="157.2">VIO</text>
<text x="173.9" y="160.8">VBAT</text>
<text x="283.5" y="157.2">P23/DL_SO/ADC3/Q_CSN/RGB11</text>
<text x="287.4" y="160.8">P26/WIFI_TX_EN/Q_IO2/RGB8</text>
<text x="338.6" y="159">54</text>
<text x="168.4" y="162.5">13</text>
<text x="168.4" y="166.1">14</text>
<text x="173.9" y="164.3">P12/UART0_CTS/USB_DP/TS0</text>
<text x="173.9" y="167.8">P13/UART0_RTS/USB_DN/TS1</text>
<text x="263.5" y="164.3">P24/LPO_CLK32K/PWM4/ADC2/Q_IO0/RGB10</text>
<text x="306.3" y="167.8">P18/SD_D2/RGB16</text>
<text x="338.6" y="166.1">52</text>
<text x="338.6" y="162.5">53</text>
<text x="168.4" y="169.6">15</text>
<text x="168.4" y="173.1">16</text>
<text x="173.9" y="171.3">P25/IRDA/PWM5/ADC1/Q_IO1/RGB9</text>
<text x="270.6" y="171.3">P17/SD_D1/SPI0_MISO/BT_ANT3/RGB17</text>
<text x="338.6" y="173.1">50</text>
<text x="338.6" y="169.6">51</text>
<text x="168.4" y="176.6">17</text>
<text x="173.9" y="174.9">P28/WIFI_RX_EN/I2S_MCLK/ADC4/TS2</text>
<text x="173.9" y="178.4">P33/CIS_PXD1/PWM7/TS7/32K_XO</text>
<text x="269.7" y="174.9">P15/SD_CMD/SPI0_CSN/BT_ANT1/RGB19</text>
<text x="270.6" y="178.4">P16/SD_D0/SPI0_MOSI/BT_ANT2/RGB18</text>
<text x="338.6" y="176.6">49</text>
<text x="168.4" y="180.2">18</text>
<text x="168.4" y="183.7">19</text>
<text x="173.9" y="181.9">P32/CIS_PXD0/PWM6/TS6/32K_XI</text>
<text x="173.9" y="185.5">P29/CIS_PCLK/TS3</text>
<text x="271" y="181.9">P14/SD_CLK/SPI0_SCK/BT_ANT0/RGB20</text>
<text x="306.3" y="185.5">P19/SD_D3/RGB15</text>
<text x="338.6" y="183.7">47</text>
<text x="338.6" y="180.2">48</text>
<text x="168.4" y="187.2">20</text>
<text x="173.9" y="189">P27/CIS_MCLK/CLK_AUXS/IO3</text>
<text x="303.8" y="189">P39/CIS_PXD7/TS13</text>
<text x="338.6" y="190.7">45</text>
<text x="338.6" y="187.2">46</text>
<text x="303.8" y="192.5">P38/CIS_PXD6/TS12</text>
<text x="323.2" y="195.7">VDDRAM</text>
<text x="338.2" y="197.8">43</text>
<text x="338.2" y="194.3">44</text>
<text x="326.7" y="202.7">MICN1</text>
<text x="327.2" y="199.2">MICP1</text>
<text x="338.2" y="201.3">42</text>
<text x="326.7" y="206.3">MICN2</text>
<text x="338.2" y="204.9">41</text>
<text x="230.4" y="228.6" transform="rotate(-90 230.4 228.6)">P30/CIS_HSYNC/TS4</text>
<text x="234" y="228.6" transform="rotate(-90 234 228.6)">P31/CIS_VSYNC/TS5</text>
<text x="235.7" y="233.8" transform="rotate(-90 235.7 233.8)">23</text>
<text x="237.1" y="228.8" transform="rotate(-90 237.1 228.8)">P34/CIS_PXD2/PWM8/TS8</text>
<text x="239.3" y="233.8" transform="rotate(-90 239.3 233.8)">24</text>
<text x="240.7" y="228.8" transform="rotate(-90 240.7 228.8)">P35/CIS_PXD3/PWM9/TS9</text>
<text x="242.8" y="233.8" transform="rotate(-90 242.8 233.8)">25</text>
<text x="244.2" y="228.8" transform="rotate(-90 244.2 228.8)">P36/CIS_PXD4/PWM10/TS10</text>
<text x="246.3" y="233.8" transform="rotate(-90 246.3 233.8)">26</text>
<text x="247.7" y="228.8" transform="rotate(-90 247.7 228.8)">P37/CIS_PXD5/PWM11/TS11</text>
<text x="249.8" y="233.8" transform="rotate(-90 249.8 233.8)">27</text>
<text x="251.2" y="228.8" transform="rotate(-90 251.2 228.8)">P47/SPI0_MISO/TS15/RGB0</text>
<text x="253.4" y="233.8" transform="rotate(-90 253.4 233.8)">28</text>
<text x="254.8" y="228.8" transform="rotate(-90 254.8 228.8)">P46/CAN_STB/1MOSI/TS14/RGB1</text>
<text x="256.9" y="233.8" transform="rotate(-90 256.9 233.8)">29</text>
<text x="258.3" y="228.8" transform="rotate(-90 258.3 228.8)">P7/WIFI_ACT/PWM1/I2S_SYNC</text>
<text x="260.4" y="233.8" transform="rotate(-90 260.4 233.8)">30</text>
<text x="261.8" y="228.8" transform="rotate(-90 261.8 228.8)">P6/CLK13M/PWM0/I2S_CLK</text>
<text x="263.9" y="233.8" transform="rotate(-90 263.9 233.8)">31</text>
<text x="265.4" y="228.8" transform="rotate(-90 265.4 228.8)">P5/SPI1_MISO/SD_D1</text>
<text x="267.5" y="233.8" transform="rotate(-90 267.5 233.8)">32</text>
<text x="268.9" y="228.8" transform="rotate(-90 268.9 228.8)">P4/SPI1_MOSI/SD_D0</text>
<text x="271" y="233.8" transform="rotate(-90 271 233.8)">33</text>
<text x="272.4" y="228.8" transform="rotate(-90 272.4 228.8)">P3/SPI1_CSN/SD_CMD</text>
<text x="274.5" y="233.8" transform="rotate(-90 274.5 233.8)">34</text>
<text x="275.9" y="228.8" transform="rotate(-90 275.9 228.8)">P2/SPI1_SCK/SD_CLK</text>
<text x="278.1" y="233.8" transform="rotate(-90 278.1 233.8)">35</text>
<text x="279.5" y="228.8" transform="rotate(-90 279.5 228.8)">MICBIAS</text>
<text x="281.6" y="233.8" transform="rotate(-90 281.6 233.8)">36</text>
<text x="283" y="228.8" transform="rotate(-90 283 228.8)">AUDRP</text>
<text x="285.1" y="233.8" transform="rotate(-90 285.1 233.8)">37</text>
<text x="286.5" y="228.8" transform="rotate(-90 286.5 228.8)">AUDRN</text>
<text x="288.6" y="233.8" transform="rotate(-90 288.6 233.8)">38</text>
<text x="290.1" y="228.8" transform="rotate(-90 290.1 228.8)">AUDLN</text>
<text x="292.2" y="233.8" transform="rotate(-90 292.2 233.8)">39</text>
<text x="293.6" y="228.8" transform="rotate(-90 293.6 228.8)">AUDLP</text>
<text x="295.7" y="233.8" transform="rotate(-90 295.7 233.8)">40</text>
<text x="297.1" y="228.8" transform="rotate(-90 297.1 228.8)">MICP2</text>
<text x="228.7" y="234.1" transform="rotate(-90 228.7 234.1)">21</text>
<text x="232.2" y="234.1" transform="rotate(-90 232.2 234.1)">22</text>
<text x="369.9" y="238.4">1</text>
<text x="374.4" y="239.8">CS#</text>
<text x="391.1" y="239.8">VCC</text>
<text x="400.1" y="238.4">8</text>
<text x="369.9" y="241.9">2</text>
<text x="369.9" y="245.4">3</text>
<text x="374.4" y="243.3">SO</text>
<text x="386" y="243.3">HOLD#</text>
<text x="400.1" y="245.4">6</text>
<text x="400.1" y="241.9">7</text>
<text x="369.9" y="249">4</text>
<text x="374.4" y="246.8">WP#</text>
<text x="374.4" y="250.4">VSS</text>
<text x="389.3" y="246.8">SCLK</text>
<text x="394.1" y="250.4">SI</text>
<text x="400.1" y="249">5</text>
</g>
<g font-size="3.2" fill="#000080">
<text x="434.8" y="41.5" transform="rotate(-90 434.8 41.5)">D7</text>
<text x="417.2" y="56.2" transform="rotate(-90 417.2 56.2)">ESD/NC D24</text>
<text x="426" y="56.2" transform="rotate(-90 426 56.2)">ESD/NC D17</text>
<text x="434.8" y="56.2" transform="rotate(-90 434.8 56.2)">ESD/NC</text>
<text x="30.6" y="93.5">RF_Test</text>
<text x="16.1" y="111.1">U12</text>
<text x="69.6" y="108.5" transform="rotate(-90 69.6 108.5)">D3 RF ESD/NC</text>
<text x="49.5" y="123.4">RF1</text>
<text x="48.9" y="127">IPEX</text>
<text x="66.4" y="127">U11</text>
<text x="119.1" y="198.5" transform="rotate(-90 119.1 198.5)">D4 ESD/NC</text>
<text x="132.7" y="215.1">32.768KHz,12.5pF</text>
<text x="147.8" y="212.6">X1</text>
<text x="348.4" y="227.5">GD25WQ128/XT25Q128D/ZB25LQ128</text>
<text x="376.9" y="224">U7</text>
</g>
<g font-size="3.2" fill="#f00">
<text x="119.7" y="100.8">从PIN2=ANT向天线方向看</text>
<text x="119.7" y="104">的最佳阻抗为Zopt=30-j10</text>
</g>
<g font-size="2.8" fill="#00f">
<text x="93.2" y="211.9">VCCPA,VCCPAD</text>
<text x="75.6" y="221.1">LDO</text>
<text x="91.4" y="221.1">VSYS</text>
<text x="103.8" y="219">VCCIF,VCCRXFE</text>
<text x="115.6" y="221.8">VCCPLL</text>
<text x="19.1" y="231.3">VBAT</text>
<text x="35" y="231.3">LDO</text>
<text x="52.6" y="231.3">VIO</text>
<text x="75.6" y="231.7">LDO</text>
<text x="91.4" y="231.7">VDDDIG</text>
<text x="75.6" y="242.3">LDO</text>
<text x="91.4" y="242.3">VDDRAM</text>
</g>
<g font-size="2.1" fill="#000080">
<text x="376.1" y="26.3">CON_2X4 CON2</text>
<text x="196" y="35.2">26M,7.3pF</text>
<text x="208.5" y="36.9">X2</text>
<text x="68.2" y="52.1">ANT2</text>
<text x="211.3" y="51">C84</text>
<text x="67.3" y="56.3">ANT_PIFA</text>
<text x="199" y="58.1">R73</text>
<text x="204.2" y="58.1">18R</text>
<text x="210.6" y="58.1">2.2uF</text>
<text x="64.9" y="61.6">C86</text>
<text x="72.3" y="61.6">NC</text>
<text x="58.6" y="74">L5</text>
<text x="58.4" y="79.3">0R</text>
<text x="50.8" y="86.3">C79</text>
<text x="58.2" y="86.3">NC</text>
<text x="84.4" y="88.1">R71</text>
<text x="84.4" y="90.7">0.5pF</text>
<text x="57.8" y="96.9">R76</text>
<text x="82.5" y="100.4">C85</text>
<text x="58.4" y="102.2">0R</text>
<text x="82.9" y="105.7">1.2nH</text>
<text x="92.1" y="107.5">L9</text>
<text x="97.2" y="107.5">2.7nH</text>
<text x="109.1" y="102.2">C88</text>
<text x="109.4" y="107.5">1.2pF</text>
<text x="116.8" y="107.5">L4</text>
<text x="120.5" y="107.5">2.0nH</text>
<text x="82.5" y="112.8">C82</text>
<text x="133.7" y="109.2">C81</text>
<text x="140.9" y="109.2">1.2pF</text>
<text x="67.1" y="118.8">NC</text>
<text x="67.1" y="116.3">C75</text>
<text x="82.9" y="119.8">NC</text>
<text x="142.5" y="123.4">C47</text>
<text x="153.1" y="123.4">C43</text>
<text x="141.8" y="130.4">2.2uF</text>
<text x="152.1" y="130.4">100nF</text>
<text x="114.3" y="141">C36</text>
<text x="147.9" y="140.7">C41</text>
<text x="154.9" y="140.7">1uF</text>
<text x="113.3" y="148.1">100nF</text>
<text x="147.9" y="144.2">C77</text>
<text x="154.9" y="144.2">1uF</text>
<text x="107.2" y="151.6">R68</text>
<text x="112.5" y="151.6">10K</text>
<text x="121.9" y="162.2">C89</text>
<text x="120.6" y="169.2">4.7uF</text>
<text x="124.9" y="190.4">C87</text>
<text x="124.4" y="193.9">10uF</text>
<text x="373.6" y="199.2">C83</text>
<text x="373.7" y="206.3">1uF</text>
<text x="408.9" y="227.4">C31</text>
<text x="146.5" y="233.4">18pF</text>
<text x="146.5" y="231">C14</text>
<text x="160.6" y="233.4">18pF</text>
<text x="160.6" y="231">C11</text>
<text x="409" y="234.5">1uF</text>
</g>
<g font-size="2.1" fill="#00f">
<text x="93.2" y="213.7">同VIO，&lt;200mA</text>
<text x="89.7" y="223.9">&lt;3.1V，&lt;200mA</text>
<text x="47.3" y="237">初始上电&lt;5mA</text>
<text x="47.3" y="239.1">稳定后&lt;500mA</text>
<text x="50.9" y="234.8">&lt;3.6V</text>
<text x="89.7" y="234.8">1.15V，&lt;150mA</text>
<text x="15.6" y="240.1">VBAT:2.8~5V,&gt;500mA</text>
<text x="91.4" y="245.4">1.8V,&lt;50mA</text>
</g>
</svg>
